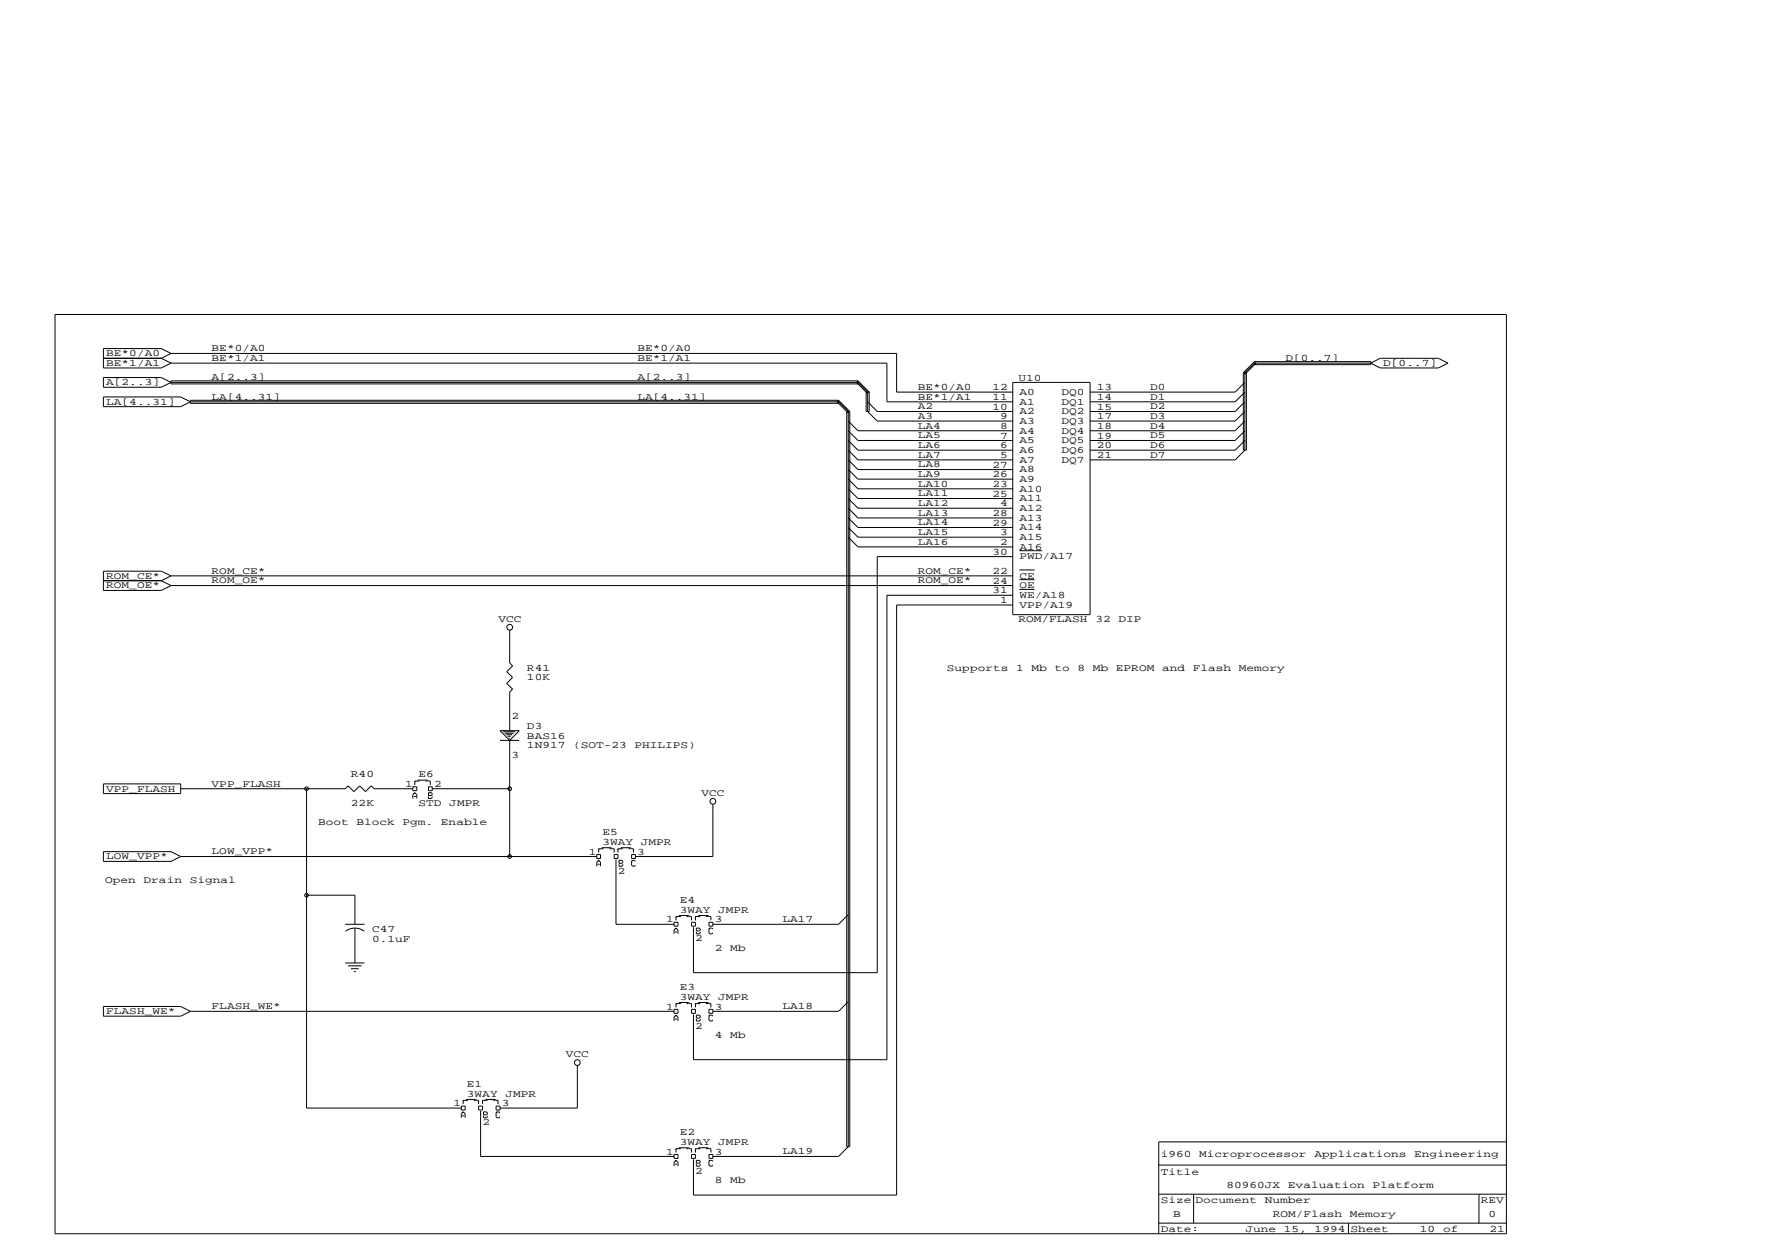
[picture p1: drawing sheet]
<svg xmlns="http://www.w3.org/2000/svg" width="297mm" height="210mm" viewBox="0 0 297 210" stroke-linecap="round" stroke-linejoin="round" font-family="sans-serif">
<g fill="none" stroke="#000" stroke-width=".17">
<path d="M9.2 52.7h243.2v154h-243.2zM28.7 59.2l-1.7-.8h-9.7v3.2h9.7l1.7-.8M28.7 59.2h121.5v6.5h19.5M28.7 59.2l-1.7 .8M17.3 60h9.7M17.3 63.2h9.7l1.7 .9-1.7 .8h-9.7zM17.3 66.5h13l1.6 .8-1.6 .8h-13zM27 60l1.7 .8M28.7 60.8h119.9v6.5h21.1M28.7 64.1h115l1.7 1.6v3.2l1.6 1.6h22.7M28.7 63.8h115v.5h-115zM31.9 67.3h108.6l1.6 1.6v123.2l-1.6 1.6h-21.1"/>
<path d="M31.9 67.1h108.6v.5h-108.6zM140.5 67.1l1.9 1.8M140.5 67.1l-.3 .2 1.9 1.9M141.9 68.9h.5v123.2h-.5zM142.1 70.5l1.6 1.7h26M142.1 72.2l1.6 1.6h26M142.1 73.8l1.6 1.6h26M142.1 75.4l1.6 1.6h26M142.1 77l1.6 1.7h26M142.1 78.7l1.6 1.6h26M143.7 63.8l-.2 .3 1.9 1.8M143.7 63.8l1.9 1.9"/>
<path d="M145.1 65.7h.5v3.2h-.5zM145.4 67.3l1.6 1.6h22.7M169.7 64.1h12.9v38.9h-12.9zM208.3 62.4h.5v13h-.5zM208.6 64.1l-1.7 1.6h-24.3M208.6 65.7l-1.7 1.6h-24.3M208.6 67.3l-1.7 1.6h-24.3M208.6 68.9l-1.7 1.6h-24.3M208.6 70.5l-1.7 1.7h-24.3M208.6 72.2l-1.7 1.6h-24.3M208.6 73.8l-1.7 1.6h-24.3M210.2 60.6h19.4v.5h-19.4z"/>
<path d="M210.2 60.6l-1.9 1.8M210.4 60.8l-1.8 1.9-.3-.3M229.6 60.8l1.6-.8h9.8l1.6 .8-1.6 .8h-9.8zM229.6 60.8h-19.4l-1.6 1.6v13l-1.7 1.6h-24.3M17.3 97.3h9.7M27 97.3l1.7 .8M28.7 96.5l-1.7-.8h-9.7v3.2h9.7l1.7-.8M28.7 96.5l-1.7 .8M28.7 96.5h141M28.7 98.1h141M142.1 80.3l1.6 1.6h26M142.1 81.9l1.6 1.6h26"/>
<path d="M142.1 83.5l1.6 1.6h26M142.1 85.1l1.6 1.7h26M142.1 86.8l1.6 1.6h26M142.1 88.4l1.6 1.6h26M142.1 90l1.6 1.6h26M169.7 93.2h-22.7v69.7h-30.8v-7.6M169.7 99.7h-21.1v77.8h-32.4v-7.6M170.8 92.3h3.8M170.8 95.5h2.5M170.8 97.1h2.5M170.8 98.7h2.5M85.4 105.6v5.5l.5 .5-1 .9 1 1-1 1 1 .9-.5 .5v6.5"/>
<path d="M169.7 101.3h-19.5v98.9h-34v-6M17.3 131.3h13v1.6h-13zM30.3 132.1h27.5l.5-.5 1 1 1-1 .9 1 1-1 .5 .5h6.5M51.4 132.1v53.5h25.9M69.2 131.8h.6v.7h-.6zM69.2 133.8v-.7l.3-.3 .3 .3v.7M69.3 133.4h.4M70 130.7h1.6l.2 .1h.3v.7M70.3 130.8h-.8v.7M71.3 130.8h.3M71.8 131.8h.6v.7h-.6zM71.8 132.8h.5l.1 .3-.1 .2h-.5z"/>
<path d="M71.8 133.4v.4h.5l.1-.4M72.4 132.1h13M83.8 122.4h3.2l-1.6 1.6zM83.8 124h3.2M84.3 122.6h2M84.5 122.8h1.6M84.8 123.1h1M85 123.3h.5M85.3 123.6h.1M85.4 124v19.5M119.4 134.7v8.8h-12.9M17.3 142.7h11.4l1.6 .8-1.6 .8h-11.4z"/>
<path d="M30.3 143.5h69.7M51.4 150h8.1v4.8M57.8 154.8h3.3M59.5 155.5a2.59 2.59 0 0 1 1.5 .5M59.5 155.5a2.59 2.59 0 0 0-1.6 .5M59.5 155.5v5.8M100 143.2h.6v.6h-.6zM100 145.1v-.7l.3-.3 .3 .3v.7M100.1 144.8h.4M100.8 142h1.6l.2 .2h.3v.6M101.1 142.2h-.8v.6M102.1 142.2h.3"/>
<path d="M102.9 143.2h.6v.6h-.6zM103.2 144v10.8h9.7M103.7 144.1h.5l.1 .3-.1 .2h-.5zM103.7 144.8v.3h.5l.1-.3M104 142h1.6l.2 .2h.3v.6M104.3 142.2h-.8v.6M105.3 142.2h.3M105.8 143.2h.7v.6h-.7zM106.5 144.3l-.2-.2h-.3l-.2 .2v.6l.2 .2h.3l.2-.2M112.9 154.5h.7v.6h-.7zM112.9 156.4v-.6l.4-.3 .3 .3v.6M113.1 156.1h.3"/>
<path d="M113.7 153.4h1.7l.1 .1h.3v.7M114.1 153.5h-.8v.7M115 153.5h.4M115.8 154.5h.7v.6h-.7zM116.7 155.5h.4l.2 .1v.2l-.2 .2h-.4zM116.7 156.1v.3h.4l.2-.3M117 153.4h1.6l.2 .1h.3v.7M117.3 153.5h-.8v.7M118.3 153.5h.3M118.8 154.5h.6v.6h-.6zM119.4 155.6l-.1-.1h-.4l-.1 .1v.7l.1 .1h.4l.1-.1M142.1 153.2l-1.6 1.6h-21.1"/>
<path d="M17.3 168.6h13l1.6 .8-1.6 .8h-13zM31.9 169.4h81M57.8 161.3h3.3M58.3 161.8h2.3M58.8 162.3h1.3M59.3 162.8h.3M96.7 178.5v7.1h-12.9M112.9 169.1h.7v.6h-.7zM113.1 170.7h.3M113.3 170.1l.3 .3v.6M113.3 170.1l-.4 .3v.6M113.3 170.1l-.2 .1"/>
<path d="M113.7 167.9h1.7l.1 .2h.3v.7M114.1 168.1h-.8v.7M115 168.1h.4M115.8 169.1h.7v.6h-.7zM116.7 170.1h.4l.2 .3-.2 .2h-.4zM116.7 170.7v.3h.4l.2-.3M117 167.9h1.6l.2 .2h.3v.7M117.3 168.1h-.8v.7M118.3 168.1h.3M118.8 169.1h.6v.6h-.6zM119.4 170.2l-.1-.1h-.4l-.1 .1v.7l.1 .1h.4l.1-.1M142.1 167.8l-1.6 1.6h-21.1"/>
<path d="M77.3 185.3h.6v.7h-.6zM77.4 186.9h.4M77.6 186.3l.3 .3v.6M77.6 186.3l-.3 .3v.6M77.6 186.3l-.2 .1M78.1 184.2h1.6l.2 .1h.3v.7M78.4 184.3h-.8v.7M79.4 184.3h.3M80.2 185.3h.6v.7h-.6zM80.5 186.1v7.6h32.4M81 186.9v.3h.5l.2-.3M81 186.3h.5l.2 .3-.2 .2h-.5z"/>
<path d="M81.3 184.2h1.7l.1 .1h.3v.7M81.7 184.3h-.9v.7M82.6 184.3h.4M83.1 185.3h.7v.7h-.7zM83.8 186.4l-.2-.1h-.3l-.2 .1v.7l.2 .1h.3l.2-.1M112.9 193.4h.7v.7h-.7zM113.1 195h.3M113.3 194.4l.3 .3v.7M113.3 194.4l-.4 .3v.7M113.3 194.4l-.2 .1M113.7 192.3h1.7l.1 .1h.3v.7M114.1 192.4h-.8v.7"/>
<path d="M115 192.4h.4M115.8 193.4h.7v.7h-.7zM116.7 194.4h.4l.2 .3-.2 .2h-.4zM116.7 195v.4h.4l.2-.4M117 192.3h1.6l.2 .1h.3v.7M117.3 192.4h-.8v.7M118.3 192.4h.3M118.8 193.4h.6v.7h-.6zM119.4 194.5l-.1-.1h-.4l-.1 .1v.7l.1 .2h.4l.1-.2M194.1 195.2h58.2M252.3 191.3h-58.2v15.4M194.1 204.9h58.2"/>
<path d="M194.1 200.1h58.2M200 200.1v4.8M225.9 204.9v1.8M247.8 200.1v4.8"/>
<circle cx="85.4" cy="105.1" r=".48"/>
<circle cx="51.4" cy="132.1" r=".3"/>
<circle cx="85.4" cy="132.1" r=".3"/>
<circle cx="119.4" cy="134.2" r=".48"/>
<circle cx="51.4" cy="150" r=".3"/>
<circle cx="85.4" cy="143.5" r=".3"/>
<circle cx="96.7" cy="178" r=".48"/>
</g>
<g font-size="1.7">
<text x="17.8" y="59.7">BE*0/A0</text>
<text x="35.5" y="58.9">BE*0/A0</text>
<text x="106.8" y="58.9">BE*0/A0</text>
<text x="17.8" y="64.5">A[2..3]</text>
<text x="17.8" y="61.3">BE*1/A1</text>
<text x="35.5" y="63.7">A[2..3]</text>
<text x="35.5" y="60.5">BE*1/A1</text>
<text x="106.8" y="63.7">A[2..3]</text>
<text x="106.8" y="60.5">BE*1/A1</text>
<text x="153.8" y="65.3">BE*0/A0</text>
<text x="166.3" y="65.4">12</text>
<text x="170.6" y="63.8">U10</text>
<text x="183.8" y="65.4">13</text>
<text x="192.7" y="65.3">D0</text>
<text x="215.4" y="60.5">D[0..7]</text>
<text x="231.7" y="61.3">D[0..7]</text>
<text x="17.8" y="67.8">LA[4..31]</text>
<text x="35.5" y="67">LA[4..31]</text>
<text x="106.8" y="67">LA[4..31]</text>
<text x="153.8" y="71.8">LA4</text>
<text x="153.8" y="68.6">A2</text>
<text x="153.8" y="70.2">A3</text>
<text x="153.8" y="67">BE*1/A1</text>
<text x="166.3" y="67">11</text>
<text x="166.3" y="68.6">10</text>
<text x="167.5" y="70.2">9</text>
<text x="167.5" y="71.9">8</text>
<text x="170.8" y="66.2">A0</text>
<text x="170.8" y="67.8">A1</text>
<text x="170.8" y="69.4">A2</text>
<text x="170.8" y="71">A3</text>
<text x="177.9" y="66.2">DQ0</text>
<text x="177.9" y="67.8">DQ1</text>
<text x="177.9" y="69.4">DQ2</text>
<text x="177.9" y="71">DQ3</text>
<text x="183.8" y="67">14</text>
<text x="183.8" y="68.6">15</text>
<text x="183.8" y="70.2">17</text>
<text x="183.8" y="71.9">18</text>
<text x="192.7" y="71.8">D4</text>
<text x="192.7" y="67">D1</text>
<text x="192.7" y="68.6">D2</text>
<text x="192.7" y="70.2">D3</text>
<text x="153.8" y="73.4">LA5</text>
<text x="153.8" y="75.1">LA6</text>
<text x="153.8" y="76.7">LA7</text>
<text x="167.5" y="73.5">7</text>
<text x="167.5" y="75.1">6</text>
<text x="167.5" y="76.7">5</text>
<text x="170.8" y="72.6">A4</text>
<text x="170.8" y="74.3">A5</text>
<text x="170.8" y="75.9">A6</text>
<text x="170.8" y="77.5">A7</text>
<text x="177.9" y="72.6">DQ4</text>
<text x="177.9" y="74.3">DQ5</text>
<text x="177.9" y="75.9">DQ6</text>
<text x="177.9" y="77.5">DQ7</text>
<text x="183.8" y="73.5">19</text>
<text x="183.8" y="75.1">20</text>
<text x="183.8" y="76.7">21</text>
<text x="192.7" y="73.4">D5</text>
<text x="192.7" y="75.1">D6</text>
<text x="192.7" y="76.7">D7</text>
<text x="153.8" y="78.3">LA8</text>
<text x="153.8" y="79.9">LA9</text>
<text x="153.8" y="81.5">LA10</text>
<text x="153.8" y="83.2">LA11</text>
<text x="166.3" y="78.4">27</text>
<text x="166.3" y="80">26</text>
<text x="166.3" y="81.6">23</text>
<text x="166.3" y="83.2">25</text>
<text x="170.8" y="79.1">A8</text>
<text x="170.8" y="80.7">A9</text>
<text x="170.8" y="82.4">A10</text>
<text x="170.8" y="84">A11</text>
<text x="153.8" y="84.8">LA12</text>
<text x="153.8" y="86.4">LA13</text>
<text x="153.8" y="88">LA14</text>
<text x="153.8" y="89.6">LA15</text>
<text x="166.3" y="86.5">28</text>
<text x="166.3" y="88.1">29</text>
<text x="167.5" y="84.8">4</text>
<text x="167.5" y="89.7">3</text>
<text x="170.8" y="85.6">A12</text>
<text x="170.8" y="87.2">A13</text>
<text x="170.8" y="88.8">A14</text>
<text x="153.8" y="91.3">LA16</text>
<text x="166.3" y="92.9">30</text>
<text x="167.5" y="91.3">2</text>
<text x="170.8" y="90.5">A15</text>
<text x="170.8" y="92.1">A16</text>
<text x="170.8" y="93.7">PWD/A17</text>
<text x="17.8" y="97">ROM_CE*</text>
<text x="17.8" y="98.6">ROM_OE*</text>
<text x="35.5" y="96.1">ROM_CE*</text>
<text x="35.5" y="97.7">ROM_OE*</text>
<text x="153.8" y="96.1">ROM_CE*</text>
<text x="153.8" y="97.7">ROM_OE*</text>
<text x="166.3" y="96.2">22</text>
<text x="166.3" y="97.8">24</text>
<text x="166.3" y="99.4">31</text>
<text x="167.5" y="101">1</text>
<text x="170.8" y="97">CE</text>
<text x="170.8" y="98.6">OE</text>
<text x="170.8" y="100.2">WE/A18</text>
<text x="170.8" y="101.8">VPP/A19</text>
<text x="83.5" y="104.2">VCC</text>
<text x="170.6" y="104.3">ROM/FLASH</text>
<text x="183.5" y="104.3">32</text>
<text x="187.4" y="104.3">DIP</text>
<text x="88.3" y="112.4">R41</text>
<text x="88.3" y="114">10K</text>
<text x="158.6" y="112.3">Supports</text>
<text x="170.2" y="112.3">1</text>
<text x="172.8" y="112.3">Mb</text>
<text x="176.7" y="112.3">to</text>
<text x="180.5" y="112.3">8</text>
<text x="183.1" y="112.3">Mb</text>
<text x="187" y="112.3">EPROM</text>
<text x="194.7" y="112.3">and</text>
<text x="199.8" y="112.3">Flash</text>
<text x="207.6" y="112.3">Memory</text>
<text x="85.7" y="120.5">2</text>
<text x="88.3" y="122.1">D3</text>
<text x="88.3" y="123.7">BAS16</text>
<text x="88.3" y="125.3">1N917</text>
<text x="96" y="125.3">(SOT-23</text>
<text x="106.3" y="125.3">PHILIPS)</text>
<text x="35.5" y="131.8">VPP_FLASH</text>
<text x="58.8" y="130.2">R40</text>
<text x="67.9" y="131.8">1</text>
<text x="70.1" y="130.2">E6</text>
<text x="72.7" y="131.8">2</text>
<text x="85.7" y="126.9">3</text>
<text x="17.8" y="132.6">VPP_FLASH</text>
<text x="58.8" y="135.1">22K</text>
<text x="70.1" y="135.1">STD</text>
<text x="75.3" y="135.1">JMPR</text>
<text x="117.5" y="133.3">VCC</text>
<text x="17.8" y="144">LOW_VPP*</text>
<text x="35.5" y="143.1">LOW_VPP*</text>
<text x="53.3" y="138.3">Boot</text>
<text x="59.7" y="138.3">Block</text>
<text x="67.4" y="138.3">Pgm.</text>
<text x="73.9" y="138.3">Enable</text>
<text x="98.7" y="143.2">1</text>
<text x="100.9" y="139.9">E5</text>
<text x="100.9" y="141.6">3WAY</text>
<text x="106.8" y="143.2">3</text>
<text x="107.4" y="141.6">JMPR</text>
<text x="17.6" y="148">Open</text>
<text x="24.1" y="148">Drain</text>
<text x="31.8" y="148">Signal</text>
<text x="103.5" y="146.4">2</text>
<text x="111.6" y="154.5">1</text>
<text x="113.9" y="151.3">E4</text>
<text x="113.9" y="152.9">3WAY</text>
<text x="119.7" y="154.5">3</text>
<text x="120.3" y="152.9">JMPR</text>
<text x="131.1" y="154.5">LA17</text>
<text x="62.4" y="156.1">C47</text>
<text x="62.4" y="157.8">0.1uF</text>
<text x="116.5" y="157.7">2</text>
<text x="119.7" y="159.3">2</text>
<text x="122.3" y="159.3">Mb</text>
<text x="113.9" y="165.9">E3</text>
<text x="113.9" y="167.5">3WAY</text>
<text x="120.3" y="167.5">JMPR</text>
<text x="17.8" y="169.9">FLASH_WE*</text>
<text x="35.5" y="169.1">FLASH_WE*</text>
<text x="111.6" y="169.1">1</text>
<text x="116.5" y="172.3">2</text>
<text x="119.7" y="173.9">4</text>
<text x="119.7" y="169.1">3</text>
<text x="122.3" y="173.9">Mb</text>
<text x="131.1" y="169.1">LA18</text>
<text x="94.8" y="177.1">VCC</text>
<text x="76" y="185.3">1</text>
<text x="78.2" y="182.1">E1</text>
<text x="78.2" y="183.7">3WAY</text>
<text x="84.1" y="185.3">3</text>
<text x="84.7" y="183.7">JMPR</text>
<text x="80.8" y="188.5">2</text>
<text x="113.9" y="190.2">E2</text>
<text x="113.9" y="191.8">3WAY</text>
<text x="120.3" y="191.8">JMPR</text>
<text x="111.6" y="193.4">1</text>
<text x="116.5" y="196.6">2</text>
<text x="119.7" y="193.4">3</text>
<text x="131.1" y="193.4">LA19</text>
<text x="194.5" y="196.8">Title</text>
<text x="194.5" y="193.9">i960</text>
<text x="200.9" y="193.9">Microprocessor</text>
<text x="220.2" y="193.9">Applications</text>
<text x="236.9" y="193.9">Engineering</text>
<text x="119.7" y="198.2">8</text>
<text x="122.3" y="198.2">Mb</text>
<text x="194.5" y="201.5">Size Document</text>
<text x="196.6" y="203.9">B</text>
<text x="205.5" y="199.1">80960JX</text>
<text x="211.9" y="201.5">Number</text>
<text x="213.3" y="203.9">ROM/Flash</text>
<text x="215.8" y="199.1">Evaluation</text>
<text x="226.1" y="203.9">Memory</text>
<text x="229.9" y="199.1">Platform</text>
<text x="248.1" y="201.5">REV</text>
<text x="249.4" y="203.9">0</text>
<text x="194.5" y="206.4">Date:</text>
<text x="208.7" y="206.4">June</text>
<text x="215.1" y="206.4">15,</text>
<text x="220.3" y="206.4">1994 Sheet</text>
<text x="237.9" y="206.4">10</text>
<text x="241.8" y="206.4">of</text>
<text x="249.5" y="206.4">21</text>
</g>
</svg>
